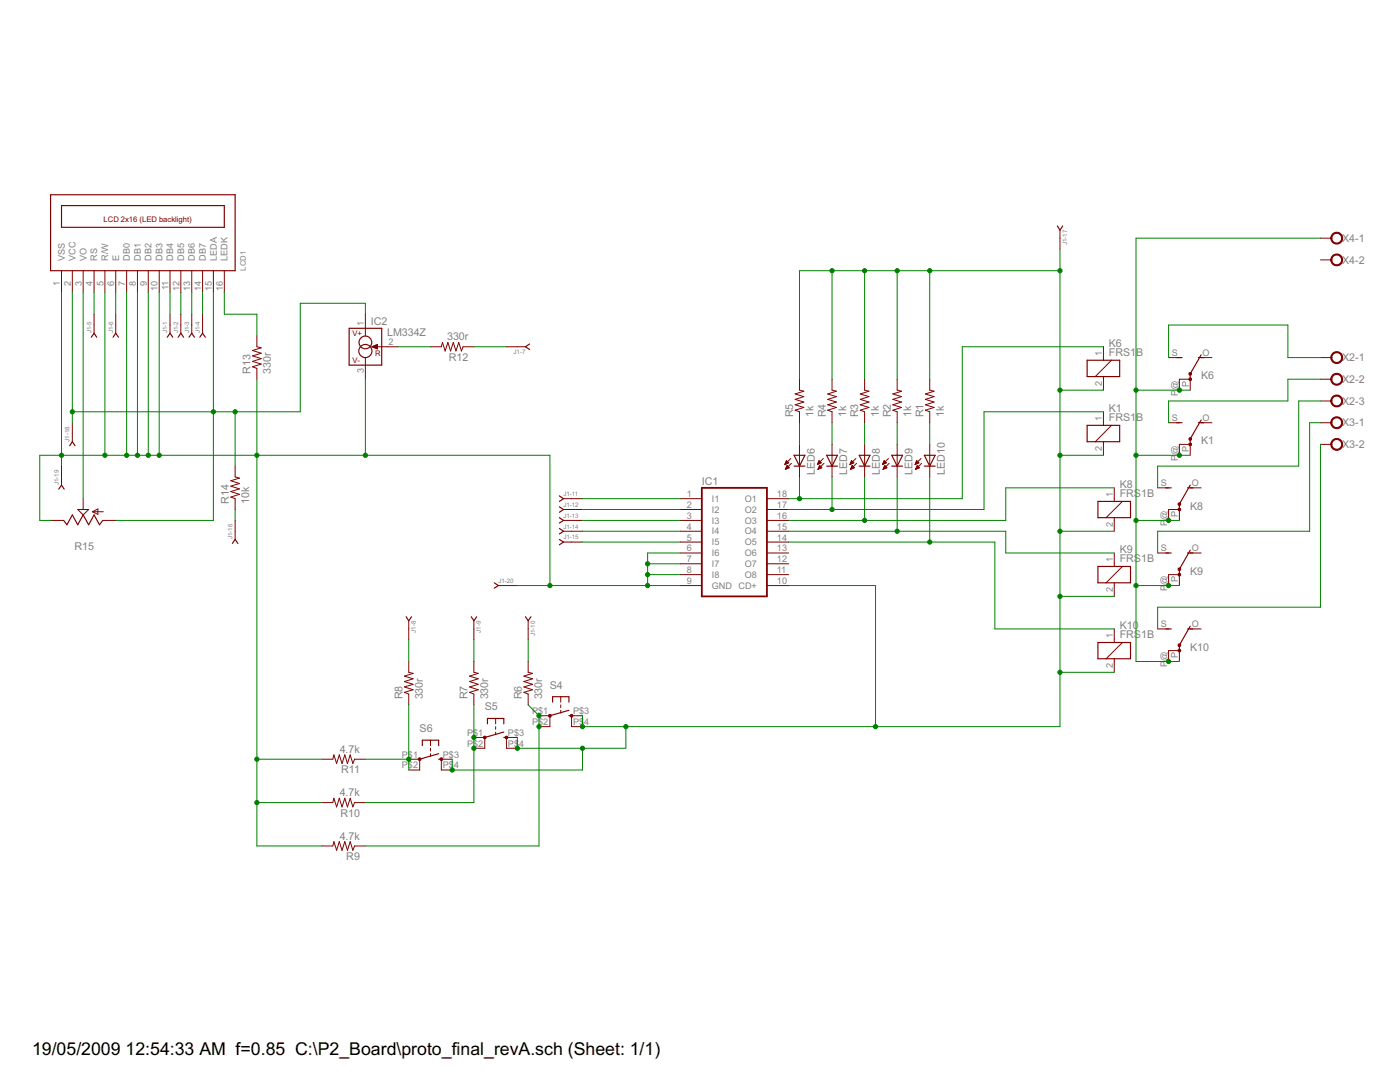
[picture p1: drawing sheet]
<svg xmlns="http://www.w3.org/2000/svg" width="279mm" height="216mm" viewBox="0 0 279 216" stroke-linecap="round" stroke-linejoin="round" font-family="sans-serif">
<g fill="#800000" stroke="#800000" stroke-width=".2">
<path d="M72.9 62.7v4.3z"/>
<path d="M72.9 71.4v4.3z"/>
<path d="M77.3 69.2h2.1z"/>
<path d="M74.4 69.2h2.9z"/>
<path d="M74.2 69.2l1.1-.5z"/>
<path d="M75.3 68.7v.9z"/>
<path d="M74.2 69.2l1.1 .4z"/>
<path d="M75.1 69.6h.2z"/>
<path d="M74.9 69.4h.4z"/>
<path d="M74.7 69.4h.6z"/>
<path d="M74.4 69.3h.9z"/>
<path d="M74.3 69.2h1z"/>
<path d="M74.5 69.1h.8z"/>
<path d="M74.8 69h.5z"/>
<path d="M75 68.9h.3z"/>
<path d="M107.6 142.8h2.1z"/>
<path d="M114.1 142.8h2.1z"/>
<path d="M114.1 145h2.1z"/>
<path d="M107.6 145h2.1z"/>
<path d="M111.9 140.7v.5z"/>
<path d="M111.9 141.7v.6z"/>
<path d="M111.9 139v1.1z"/>
<path d="M114.1 142.8v2.2z"/>
<path d="M109.7 142.8v2.2z"/>
<path d="M94.6 147.2h2.2z"/>
<path d="M101.1 147.2h2.2z"/>
<path d="M101.1 149.3h2.2z"/>
<path d="M94.6 149.3h2.2z"/>
<path d="M98.9 145v.5z"/>
<path d="M98.9 146.1v.5z"/>
<path d="M98.9 143.4v1z"/>
<path d="M101.1 147.2v2.1z"/>
<path d="M96.8 147.2v2.1z"/>
<path d="M81.6 151.5h2.2z"/>
<path d="M88.1 151.5h2.2z"/>
<path d="M88.1 153.6h2.2z"/>
<path d="M81.6 153.6h2.2z"/>
<path d="M85.9 149.3v.6z"/>
<path d="M85.9 150.4v.5z"/>
<path d="M85.9 147.7v1.1z"/>
<path d="M88.1 151.5v2.1z"/>
<path d="M83.8 151.5v2.1z"/>
<path d="M64.3 168.8h2.1z"/>
<path d="M70.8 168.8h2.1z"/>
<path d="M70.8 168.8l-.4 .9z"/>
<path d="M69.9 167.9l.5 1.8z"/>
<path d="M69.9 167.9l-.6 1.8z"/>
<path d="M68.8 167.9l.5 1.8z"/>
<path d="M68.8 167.9l-.5 1.8z"/>
<path d="M67.7 167.9l.6 1.8z"/>
<path d="M67.7 167.9l-.5 1.8z"/>
<path d="M66.6 167.9l.6 1.8z"/>
<path d="M66.6 167.9l-.2 .9z"/>
<path d="M64.3 160.1h2.1z"/>
<path d="M70.8 160.1h2.1z"/>
<path d="M70.8 160.1l-.4 .9z"/>
<path d="M69.9 159.3l.5 1.7z"/>
<path d="M69.9 159.3l-.6 1.7z"/>
<path d="M68.8 159.3l.5 1.7z"/>
<path d="M68.8 159.3l-.5 1.7z"/>
<path d="M67.7 159.3l.6 1.7z"/>
<path d="M67.7 159.3l-.5 1.7z"/>
<path d="M66.6 159.3l.6 1.7z"/>
<path d="M66.6 159.3l-.2 .8z"/>
<path d="M64.3 151.5h2.1z"/>
<path d="M70.8 151.5h2.1z"/>
<path d="M70.8 151.5l-.4 .9z"/>
<path d="M69.9 150.6l.5 1.8z"/>
<path d="M69.9 150.6l-.6 1.8z"/>
<path d="M68.8 150.6l.5 1.8z"/>
<path d="M68.8 150.6l-.5 1.8z"/>
<path d="M67.7 150.6l.6 1.8z"/>
<path d="M67.7 150.6l-.5 1.8z"/>
<path d="M66.6 150.6l.6 1.8z"/>
<path d="M66.6 150.6l-.2 .9z"/>
<path d="M220.2 75.7v2.2z"/>
<path d="M220.2 69.2v2.2z"/>
<path d="M220.2 75.1v.6z"/>
<path d="M220.2 71.4v.5z"/>
<path d="M221.8 71.9l-3.2 3.2z"/>
<path d="M239.7 71.4h2.2z"/>
<path d="M233.2 71.4h2.2z"/>
<path d="M237.5 75.7v2.2z"/>
<path d="M235.4 75.7v2.2z"/>
<path d="M235.4 75.7h2.1z"/>
<path d="M222.4 103.8v2.2z"/>
<path d="M222.4 97.3v2.2z"/>
<path d="M222.4 103.3v.5z"/>
<path d="M222.4 99.5v.6z"/>
<path d="M220.7 103.3l3.3-3.2z"/>
<path d="M237.5 97.3h2.2z"/>
<path d="M231 97.3h2.2z"/>
<path d="M235.4 101.7v2.1z"/>
<path d="M233.2 101.7v2.1z"/>
<path d="M233.2 101.7h2.2z"/>
<path d="M222.4 116.8v2.2z"/>
<path d="M222.4 110.3v2.2z"/>
<path d="M222.4 116.3v.5z"/>
<path d="M222.4 112.5v.5z"/>
<path d="M220.7 116.3l3.3-3.3z"/>
<path d="M237.5 110.3h2.2z"/>
<path d="M231 110.3h2.2z"/>
<path d="M235.4 114.7v2.1z"/>
<path d="M233.2 114.7v2.1z"/>
<path d="M233.2 114.7h2.2z"/>
<path d="M222.4 132v2.2z"/>
<path d="M222.4 125.5v2.2z"/>
<path d="M222.4 131.4v.6z"/>
<path d="M222.4 127.7v.5z"/>
<path d="M220.7 131.4l3.3-3.2z"/>
<path d="M237.5 125.5h2.2z"/>
<path d="M231 125.5h2.2z"/>
<path d="M235.4 129.8v2.2z"/>
<path d="M233.2 129.8v2.2z"/>
<path d="M233.2 129.8h2.2z"/>
<path d="M105.4 132v2.2z"/>
<path d="M105.4 138.5v2.2z"/>
<path d="M104.5 138.2l.9 .3z"/>
<path d="M104.5 138.2l1.8-.6z"/>
<path d="M104.5 137.1l1.8 .5z"/>
<path d="M104.5 137.1l1.8-.6z"/>
<path d="M104.5 136l1.8 .5z"/>
<path d="M104.5 136l1.8-.6z"/>
<path d="M104.5 134.9l1.8 .5z"/>
<path d="M104.5 134.9l1.8-.5z"/>
<path d="M105.4 134.2l.9 .2z"/>
<path d="M94.6 132v2.2z"/>
<path d="M94.6 138.5v2.2z"/>
<path d="M93.7 138.2l.9 .3z"/>
<path d="M93.7 138.2l1.7-.6z"/>
<path d="M93.7 137.1l1.7 .5z"/>
<path d="M93.7 137.1l1.7-.6z"/>
<path d="M93.7 136l1.7 .5z"/>
<path d="M93.7 136l1.7-.6z"/>
<path d="M93.7 134.9l1.7 .5z"/>
<path d="M93.7 134.9l1.7-.5z"/>
<path d="M94.6 134.2l.8 .2z"/>
<path d="M81.6 132v2.2z"/>
<path d="M81.6 138.5v2.2z"/>
<path d="M80.7 138.2l.9 .3z"/>
<path d="M80.7 138.2l1.7-.6z"/>
<path d="M80.7 137.1l1.7 .5z"/>
<path d="M80.7 137.1l1.7-.6z"/>
<path d="M80.7 136l1.7 .5z"/>
<path d="M80.7 136l1.7-.6z"/>
<path d="M80.7 134.9l1.7 .5z"/>
<path d="M80.7 134.9l1.7-.5z"/>
<path d="M81.6 134.2l.8 .2z"/>
<path d="M85.9 69.2h2.2z"/>
<path d="M92.4 69.2h2.2z"/>
<path d="M92.4 69.2l-.3 .8z"/>
<path d="M91.5 68.3l.6 1.7z"/>
<path d="M91.5 68.3l-.5 1.7z"/>
<path d="M90.5 68.3l.5 1.7z"/>
<path d="M90.5 68.3l-.6 1.7z"/>
<path d="M89.4 68.3l.5 1.7z"/>
<path d="M89.4 68.3l-.6 1.7z"/>
<path d="M88.3 68.3l.5 1.7z"/>
<path d="M88.3 68.3l-.2 .9z"/>
<path d="M135.7 99.5h4.4z"/>
<path d="M135.7 101.7h4.4z"/>
<path d="M135.7 103.8h4.4z"/>
<path d="M135.7 106h4.4z"/>
<path d="M135.7 108.2h4.4z"/>
<path d="M135.7 110.3h4.4z"/>
<path d="M135.7 112.5h4.4z"/>
<path d="M135.7 114.7h4.4z"/>
<path d="M153.1 114.7h4.3z"/>
<path d="M153.1 99.5h4.3z"/>
<path d="M153.1 101.7h4.3z"/>
<path d="M153.1 103.8h4.3z"/>
<path d="M153.1 106h4.3z"/>
<path d="M153.1 108.2h4.3z"/>
<path d="M153.1 110.3h4.3z"/>
<path d="M153.1 112.5h4.3z"/>
<path d="M153.1 116.8h4.3z"/>
<path d="M135.7 116.8h4.4z"/>
<path d="M159.6 93v2.2z"/>
<path d="M159.6 88.7v2.1z"/>
<path d="M159.6 90.8v2.2z"/>
<path d="M157.8 91.5l-1.2 1.2z"/>
<path d="M156.7 93.7l1.2-1.2z"/>
<path d="M157 91.9l-.4 .8z"/>
<path d="M157 91.9l.4 .5z"/>
<path d="M156.6 92.7l.8-.3z"/>
<path d="M156.7 92.5h.3z"/>
<path d="M156.7 92.4h.5z"/>
<path d="M156.8 92.4h.6z"/>
<path d="M156.8 92.2h.5z"/>
<path d="M156.9 92.1h.3z"/>
<path d="M156.9 92.1h.2z"/>
<path d="M157.1 92.9l-.4 .8z"/>
<path d="M157.1 92.9l.4 .4z"/>
<path d="M156.7 93.7l.8-.4z"/>
<path d="M156.8 93.5h.3z"/>
<path d="M156.8 93.4h.5z"/>
<path d="M156.9 93.3h.6z"/>
<path d="M156.9 93.2h.5z"/>
<path d="M157 93.1h.3z"/>
<path d="M157 93h.2z"/>
<path d="M166.1 93v2.2z"/>
<path d="M166.1 88.7v2.1z"/>
<path d="M166.1 90.8v2.2z"/>
<path d="M164.3 91.5l-1.2 1.2z"/>
<path d="M164.4 92.5l-1.2 1.2z"/>
<path d="M163.4 91.9l-.3 .8z"/>
<path d="M163.4 91.9l.5 .5z"/>
<path d="M163.1 92.7l.8-.3z"/>
<path d="M163.2 92.5h.3z"/>
<path d="M163.2 92.4h.5z"/>
<path d="M163.3 92.4h.6z"/>
<path d="M163.3 92.2h.5z"/>
<path d="M163.4 92.1h.3z"/>
<path d="M163.4 92.1h.2z"/>
<path d="M163.6 92.9l-.4 .8z"/>
<path d="M163.6 92.9l.4 .4z"/>
<path d="M163.2 93.7l.8-.4z"/>
<path d="M163.3 93.5h.3z"/>
<path d="M163.3 93.4h.5z"/>
<path d="M163.4 93.3h.6z"/>
<path d="M163.4 93.2h.5z"/>
<path d="M163.5 93.1h.3z"/>
<path d="M163.5 93h.2z"/>
<path d="M172.6 93v2.2z"/>
<path d="M172.6 88.7v2.1z"/>
<path d="M172.6 90.8v2.2z"/>
<path d="M170.8 91.5l-1.2 1.2z"/>
<path d="M170.9 92.5l-1.2 1.2z"/>
<path d="M169.9 91.9l-.3 .8z"/>
<path d="M169.9 91.9l.5 .5z"/>
<path d="M169.6 92.7l.8-.3z"/>
<path d="M169.7 92.5h.3z"/>
<path d="M169.7 92.4h.5z"/>
<path d="M169.8 92.4h.6z"/>
<path d="M169.8 92.2h.5z"/>
<path d="M169.9 92.1h.3z"/>
<path d="M169.9 92.1h.2z"/>
<path d="M170.1 92.9l-.4 .8z"/>
<path d="M170.1 92.9l.4 .4z"/>
<path d="M169.7 93.7l.8-.4z"/>
<path d="M169.8 93.5h.3z"/>
<path d="M169.8 93.4h.5z"/>
<path d="M169.9 93.3h.6z"/>
<path d="M169.9 93.2h.5z"/>
<path d="M170 93.1h.3z"/>
<path d="M170 93h.2z"/>
<path d="M179 93v2.2z"/>
<path d="M179 88.7v2.1z"/>
<path d="M179 90.8v2.2z"/>
<path d="M177.3 91.5l-1.2 1.2z"/>
<path d="M177.4 92.5l-1.2 1.2z"/>
<path d="M176.4 91.9l-.3 .8z"/>
<path d="M176.4 91.9l.5 .5z"/>
<path d="M176.1 92.7l.8-.3z"/>
<path d="M176.2 92.5h.3z"/>
<path d="M176.2 92.4h.5z"/>
<path d="M176.3 92.4h.6z"/>
<path d="M176.3 92.2h.5z"/>
<path d="M176.4 92.1h.3z"/>
<path d="M176.4 92.1h.2z"/>
<path d="M176.6 92.9l-.4 .8z"/>
<path d="M176.6 92.9l.4 .4z"/>
<path d="M176.2 93.7l.8-.4z"/>
<path d="M176.3 93.5h.3z"/>
<path d="M176.3 93.4h.5z"/>
<path d="M176.4 93.3h.6z"/>
<path d="M176.4 93.2h.5z"/>
<path d="M176.5 93.1h.3z"/>
<path d="M176.5 93h.2z"/>
<path d="M185.5 93v2.2z"/>
<path d="M185.5 88.7v2.1z"/>
<path d="M185.5 90.8v2.2z"/>
<path d="M183.8 91.5l-1.2 1.2z"/>
<path d="M183.9 92.5l-1.2 1.2z"/>
<path d="M182.9 91.9l-.3 .8z"/>
<path d="M182.9 91.9l.5 .5z"/>
<path d="M182.6 92.7l.8-.3z"/>
<path d="M182.7 92.5h.3z"/>
<path d="M182.7 92.4h.5z"/>
<path d="M182.8 92.4h.6z"/>
<path d="M182.8 92.2h.5z"/>
<path d="M182.9 92.1h.3z"/>
<path d="M182.9 92.1h.2z"/>
<path d="M183.1 92.9l-.4 .8z"/>
<path d="M183.1 92.9l.4 .4z"/>
<path d="M182.7 93.7l.8-.4z"/>
<path d="M182.8 93.5h.2z"/>
<path d="M182.8 93.4h.5z"/>
<path d="M182.9 93.3h.6z"/>
<path d="M182.9 93.2h.5z"/>
<path d="M183 93.1h.3z"/>
<path d="M183 93h.2z"/>
<path d="M185.5 75.7v2.2z"/>
<path d="M185.5 82.2v2.1z"/>
<path d="M184.7 81.9l.8 .3z"/>
<path d="M184.7 81.9l1.7-.6z"/>
<path d="M184.7 80.8l1.7 .5z"/>
<path d="M184.7 80.8l1.7-.6z"/>
<path d="M184.7 79.7l1.7 .5z"/>
<path d="M184.7 79.7l1.7-.6z"/>
<path d="M184.7 78.6l1.7 .5z"/>
<path d="M184.7 78.6l1.7-.5z"/>
<path d="M185.5 77.9l.9 .2z"/>
<path d="M179 75.7v2.2z"/>
<path d="M179 82.2v2.1z"/>
<path d="M178.2 81.9l.8 .3z"/>
<path d="M178.2 81.9l1.7-.6z"/>
<path d="M178.2 80.8l1.7 .5z"/>
<path d="M178.2 80.8l1.7-.6z"/>
<path d="M178.2 79.7l1.7 .5z"/>
<path d="M178.2 79.7l1.7-.6z"/>
<path d="M178.2 78.6l1.7 .5z"/>
<path d="M178.2 78.6l1.7-.5z"/>
<path d="M179 77.9l.9 .2z"/>
<path d="M172.6 75.7v2.2z"/>
<path d="M172.6 82.2v2.1z"/>
<path d="M171.7 81.9l.9 .3z"/>
<path d="M171.7 81.9l1.7-.6z"/>
<path d="M171.7 80.8l1.7 .5z"/>
<path d="M171.7 80.8l1.7-.6z"/>
<path d="M171.7 79.7l1.7 .5z"/>
<path d="M171.7 79.7l1.7-.6z"/>
<path d="M171.7 78.6l1.7 .5z"/>
<path d="M171.7 78.6l1.7-.5z"/>
<path d="M172.6 77.9l.8 .2z"/>
<path d="M166.1 75.7v2.2z"/>
<path d="M166.1 82.2v2.1z"/>
<path d="M165.2 81.9l.9 .3z"/>
<path d="M165.2 81.9l1.7-.6z"/>
<path d="M165.2 80.8l1.7 .5z"/>
<path d="M165.2 80.8l1.7-.6z"/>
<path d="M165.2 79.7l1.7 .5z"/>
<path d="M165.2 79.7l1.7-.6z"/>
<path d="M165.2 78.6l1.7 .5z"/>
<path d="M165.2 78.6l1.7-.5z"/>
<path d="M166.1 77.9l.8 .2z"/>
<path d="M159.6 75.7v2.2z"/>
<path d="M159.6 82.2v2.1z"/>
<path d="M158.7 81.9l.9 .3z"/>
<path d="M158.7 81.9l1.7-.6z"/>
<path d="M158.7 80.8l1.7 .5z"/>
<path d="M158.7 80.8l1.7-.6z"/>
<path d="M158.7 79.7l1.7 .5z"/>
<path d="M158.7 79.7l1.7-.6z"/>
<path d="M158.7 78.6l1.7 .5z"/>
<path d="M158.7 78.6l1.7-.5z"/>
<path d="M159.6 77.9l.8 .2z"/>
<path d="M263.5 71.4h2.2z"/>
<path d="M263.5 75.7h2.2z"/>
<path d="M263.5 80h2.2z"/>
<path d="M263.5 84.3h2.2z"/>
<path d="M263.5 88.7h2.2z"/>
<path d="M263.5 47.5h2.2z"/>
<path d="M263.5 51.9h2.2z"/>
<path d="M51.3 67v2.2z"/>
<path d="M51.3 73.5v2.2z"/>
<path d="M50.4 73.2l.9 .3z"/>
<path d="M50.4 73.2l1.7-.6z"/>
<path d="M50.4 72.1l1.7 .5z"/>
<path d="M50.4 72.1l1.7-.5z"/>
<path d="M50.4 71l1.7 .6z"/>
<path d="M50.4 71l1.7-.5z"/>
<path d="M50.4 69.9l1.7 .6z"/>
<path d="M50.4 69.9l1.7-.5z"/>
<path d="M51.3 69.2l.8 .2z"/>
<path d="M220.2 88.7v2.1z"/>
<path d="M220.2 82.2v2.1z"/>
<path d="M220.2 88.1v.6z"/>
<path d="M220.2 84.3v.6z"/>
<path d="M221.8 84.9l-3.2 3.2z"/>
<path d="M239.7 84.3h2.2z"/>
<path d="M233.2 84.3h2.2z"/>
<path d="M237.5 88.7v2.1z"/>
<path d="M235.4 88.7v2.1z"/>
<path d="M235.4 88.7h2.1z"/>
<path d="M12.3 54v4.4z"/>
<path d="M14.4 54v4.4z"/>
<path d="M16.6 54v4.4z"/>
<path d="M18.8 54v4.4z"/>
<path d="M20.9 54v4.4z"/>
<path d="M23.1 54v4.4z"/>
<path d="M25.3 54v4.4z"/>
<path d="M27.4 54v4.4z"/>
<path d="M29.6 54v4.4z"/>
<path d="M31.8 54v4.4z"/>
<path d="M33.9 54v4.4z"/>
<path d="M36.1 54v4.4z"/>
<path d="M38.3 54v4.4z"/>
<path d="M40.4 54v4.4z"/>
<path d="M42.6 54v4.4z"/>
<path d="M44.8 54v4.4z"/>
<path d="M33.9 64.9v1.6z"/>
<path d="M33.9 62.7v2.2z"/>
<path d="M36.1 64.9v1.6z"/>
<path d="M36.1 62.7v2.2z"/>
<path d="M38.3 64.9v1.6z"/>
<path d="M38.3 62.7v2.2z"/>
<path d="M40.4 64.9v1.6z"/>
<path d="M40.4 62.7v2.2z"/>
<path d="M18.8 64.9v1.6z"/>
<path d="M18.8 62.7v2.2z"/>
<path d="M23.1 64.9v1.6z"/>
<path d="M23.1 62.7v2.2z"/>
<path d="M103.3 69.2h1.6z"/>
<path d="M101.1 69.2h2.2z"/>
<path d="M81.6 123.9v1.6z"/>
<path d="M81.6 125.5v2.2z"/>
<path d="M94.6 123.9v1.6z"/>
<path d="M94.6 125.5v2.2z"/>
<path d="M105.4 123.9v1.6z"/>
<path d="M105.4 125.5v2.2z"/>
<path d="M112.5 99.5h1.6z"/>
<path d="M114.1 99.5h2.1z"/>
<path d="M112.5 101.7h1.6z"/>
<path d="M114.1 101.7h2.1z"/>
<path d="M112.5 103.8h1.6z"/>
<path d="M114.1 103.8h2.1z"/>
<path d="M112.5 106h1.6z"/>
<path d="M114.1 106h2.1z"/>
<path d="M112.5 108.2h1.6z"/>
<path d="M114.1 108.2h2.1z"/>
<path d="M46.9 106v1.6z"/>
<path d="M46.9 103.8v2.2z"/>
<path d="M211.5 45.9v1.6z"/>
<path d="M211.5 47.5v2.2z"/>
<path d="M14.4 86.5v1.6z"/>
<path d="M14.4 84.3v2.2z"/>
<path d="M12.3 95.2v1.6z"/>
<path d="M12.3 93v2.2z"/>
<path d="M99.5 116.8h1.6z"/>
<path d="M101.1 116.8h2.2z"/>
<path d="M20.9 103.8h2.2z"/>
<path d="M10.1 103.8h2.2z"/>
<path d="M16.6 99.5v2.2z"/>
<path d="M20.5 103.8h.4z"/>
<path d="M12.3 103.8h.4z"/>
<path d="M15.5 101.7l1.1 1z"/>
<path d="M16.6 102.7l1.1-1z"/>
<path d="M15.5 101.7h2.2z"/>
<path d="M18.4 102.1h2.2z"/>
<path d="M18.4 102.1l1.1-.5z"/>
<path d="M19.5 101.6v1z"/>
<path d="M18.4 102.1l1.1 .5z"/>
<path d="M46.9 93v2.2z"/>
<path d="M46.9 99.5v2.2z"/>
<path d="M46.1 99.2l.8 .3z"/>
<path d="M46.1 99.2l1.7-.6z"/>
<path d="M46.1 98.1l1.7 .5z"/>
<path d="M46.1 98.1l1.7-.5z"/>
<path d="M46.1 97l1.7 .6z"/>
<path d="M46.1 97l1.7-.5z"/>
<path d="M46.1 95.9l1.7 .6z"/>
<path d="M46.1 95.9l1.7-.5z"/>
<path d="M46.9 95.2l.9 .2z"/>
<path d="M96.5 147h.4v.3h-.4z" fill-rule="evenodd"/>
<path d="M100.9 147h.4v.3h-.4z" fill-rule="evenodd"/>
<path d="M235.2 101.5h.4v.4h-.4z" fill-rule="evenodd"/>
<path d="M235.2 100.4h.4v.4h-.4z" fill-rule="evenodd"/>
<path d="M235.2 114.5h.4v.4h-.4z" fill-rule="evenodd"/>
<path d="M235.2 113.4h.4v.4h-.4z" fill-rule="evenodd"/>
<path d="M235.2 129.6h.4v.4h-.4z" fill-rule="evenodd"/>
<path d="M235.2 128.5h.4v.4h-.4z" fill-rule="evenodd"/>
<path d="M266 70.5a1.19 1.19 0 0 1 1.8 .3 1.19 1.19 0 0 1-.7 1.7 1.19 1.19 0 0 1-1.5-1.1h.2a.97 .97 0 0 1 1.4-.9 .97 .97 0 0 1 .2 1.7 .97 .97 0 0 1-1.6-.6v-.2h-.2z" fill-rule="evenodd"/>
<path d="M266 74.8a1.19 1.19 0 0 1 1.8 .3 1.19 1.19 0 0 1-.7 1.7 1.19 1.19 0 0 1-1.5-1.1h.2a.97 .97 0 0 1 1.4-.8 .97 .97 0 0 1 .2 1.6 .97 .97 0 0 1-1.6-.6v-.2h-.2z" fill-rule="evenodd"/>
<path d="M266 79.1a1.19 1.19 0 0 1 1.8 .3 1.19 1.19 0 0 1-.7 1.8 1.19 1.19 0 0 1-1.5-1.2h.2a.97 .97 0 0 1 1.4-.8 .97 .97 0 0 1 .2 1.7 .97 .97 0 0 1-1.6-.6v-.3h-.2z" fill-rule="evenodd"/>
<path d="M266 83.5a1.19 1.19 0 0 1 1.8 .3 1.19 1.19 0 0 1-.7 1.7 1.19 1.19 0 0 1-1.5-1.2h.2a.97 .97 0 0 1 1.4-.8 .97 .97 0 0 1 .2 1.7 .97 .97 0 0 1-1.6-.6v-.3h-.2z" fill-rule="evenodd"/>
<path d="M266 87.8a1.19 1.19 0 0 1 1.8 .3 1.19 1.19 0 0 1-.7 1.7 1.19 1.19 0 0 1-1.5-1.1h.2a.97 .97 0 0 1 1.4-.8 .97 .97 0 0 1 .2 1.6 .97 .97 0 0 1-1.6-.6v-.2h-.2z" fill-rule="evenodd"/>
<path d="M266 46.7a1.19 1.19 0 0 1 1.8 .3 1.19 1.19 0 0 1-.7 1.7 1.19 1.19 0 0 1-1.5-1.2h.2a.97 .97 0 0 1 1.4-.8 .97 .97 0 0 1 .2 1.7 .97 .97 0 0 1-1.6-.6v-.3h-.2z" fill-rule="evenodd"/>
<path d="M266 51a1.19 1.19 0 0 1 1.8 .3 1.19 1.19 0 0 1-.7 1.7 1.19 1.19 0 0 1-1.5-1.1h.2a.97 .97 0 0 1 1.4-.9 .97 .97 0 0 1 .2 1.7 .97 .97 0 0 1-1.6-.6v-.2h-.2z" fill-rule="evenodd"/>
<circle cx="109.7" cy="142.8" r=".29"/>
<circle cx="114.1" cy="142.8" r=".29"/>
<circle cx="83.7" cy="151.5" r=".29"/>
<circle cx="88.1" cy="151.5" r=".29"/>
<circle cx="237.5" cy="75.7" r=".29"/>
<circle cx="237.5" cy="74.6" r=".29"/>
<circle cx="237.5" cy="88.7" r=".29"/>
<circle cx="237.5" cy="87.6" r=".29"/>
</g>
<g fill="none" stroke="#800000" stroke-width=".23">
<circle cx="72.9" cy="70" r="1.31"/>
<circle cx="72.9" cy="68.3" r="1.27"/>
</g>
<g fill="#800000" stroke="#800000" stroke-width=".23">
<path d="M69.7 65.5h6.5z"/>
<path d="M76.2 65.5v7.4z"/>
<path d="M69.7 72.9h6.5z"/>
<path d="M69.7 65.5v7.4z"/>
<path d="M113.5 142.8h.6z"/>
<path d="M113.5 139v1.1z"/>
<path d="M110.3 139v1.1z"/>
<path d="M111.9 139h1.6z"/>
<path d="M110.3 139h1.6z"/>
<path d="M109.7 142.8l3.8-1.1z"/>
<path d="M100.5 147.2h.6z"/>
<path d="M100.5 143.4v1z"/>
<path d="M97.3 143.4v1z"/>
<path d="M98.9 143.4h1.6z"/>
<path d="M97.3 143.4h1.6z"/>
<path d="M96.8 147.2l3.7-1.1z"/>
<path d="M87.5 151.5h.6z"/>
<path d="M87.5 147.7v1.1z"/>
<path d="M84.3 147.7v1.1z"/>
<path d="M85.9 147.7h1.6z"/>
<path d="M84.3 147.7h1.6z"/>
<path d="M83.8 151.5l3.7-1.1z"/>
<path d="M217 75.1h1.6z"/>
<path d="M223.5 71.9v3.2z"/>
<path d="M221.8 71.9h1.7z"/>
<path d="M217 71.9v3.2z"/>
<path d="M220.2 75.1h3.3z"/>
<path d="M217 71.9h3.2z"/>
<path d="M218.6 75.1h1.6z"/>
<path d="M220.2 71.9h1.6z"/>
<path d="M239.2 71.4h1z"/>
<path d="M234.8 71.4h1.1z"/>
<path d="M239.7 70.8l-2.2 3.8z"/>
<path d="M237.5 74.6v1.1z"/>
<path d="M219.1 103.3h1.6z"/>
<path d="M225.6 100.1v3.2z"/>
<path d="M224 100.1h1.6z"/>
<path d="M219.1 100.1v3.2z"/>
<path d="M222.4 103.3h3.2z"/>
<path d="M219.1 100.1h3.3z"/>
<path d="M220.7 103.3h1.7z"/>
<path d="M222.4 100.1h1.6z"/>
<path d="M237 97.3h1.1z"/>
<path d="M232.7 97.3h1z"/>
<path d="M237.5 96.8l-2.1 3.8z"/>
<path d="M235.4 100.6v1.1z"/>
<path d="M219.1 116.3h1.6z"/>
<path d="M225.6 113v3.3z"/>
<path d="M224 113h1.6z"/>
<path d="M219.1 113v3.3z"/>
<path d="M222.4 116.3h3.2z"/>
<path d="M219.1 113h3.3z"/>
<path d="M220.7 116.3h1.7z"/>
<path d="M222.4 113h1.6z"/>
<path d="M237 110.3h1.1z"/>
<path d="M232.7 110.3h1z"/>
<path d="M237.5 109.8l-2.1 3.8z"/>
<path d="M235.4 113.6v1.1z"/>
<path d="M219.1 131.4h1.6z"/>
<path d="M225.6 128.2v3.2z"/>
<path d="M224 128.2h1.6z"/>
<path d="M219.1 128.2v3.2z"/>
<path d="M222.4 131.4h3.2z"/>
<path d="M219.1 128.2h3.3z"/>
<path d="M220.7 131.4h1.7z"/>
<path d="M222.4 128.2h1.6z"/>
<path d="M237 125.5h1.1z"/>
<path d="M232.7 125.5h1z"/>
<path d="M237.5 124.9l-2.1 3.8z"/>
<path d="M235.4 128.7v1.1z"/>
<path d="M160.6 90.8l-1 2.2z"/>
<path d="M158.5 90.8l1.1 2.2z"/>
<path d="M159.6 93h1z"/>
<path d="M158.5 93h1.1z"/>
<path d="M159.6 90.8h1z"/>
<path d="M158.5 90.8h1.1z"/>
<path d="M167.1 90.8l-1 2.2z"/>
<path d="M165 90.8l1.1 2.2z"/>
<path d="M166.1 93h1z"/>
<path d="M165 93h1.1z"/>
<path d="M166.1 90.8h1z"/>
<path d="M165 90.8h1.1z"/>
<path d="M173.6 90.8l-1 2.2z"/>
<path d="M171.5 90.8l1.1 2.2z"/>
<path d="M172.6 93h1z"/>
<path d="M171.5 93h1.1z"/>
<path d="M172.6 90.8h1z"/>
<path d="M171.5 90.8h1.1z"/>
<path d="M180.1 90.8l-1.1 2.2z"/>
<path d="M178 90.8l1 2.2z"/>
<path d="M179 93h1.1z"/>
<path d="M178 93h1z"/>
<path d="M179 90.8h1.1z"/>
<path d="M178 90.8h1z"/>
<path d="M186.6 90.8l-1.1 2.2z"/>
<path d="M184.5 90.8l1 2.2z"/>
<path d="M185.5 93h1.1z"/>
<path d="M184.5 93h1z"/>
<path d="M185.5 90.8h1.1z"/>
<path d="M184.5 90.8h1z"/>
<path d="M217 88.1h1.6z"/>
<path d="M223.5 84.9v3.2z"/>
<path d="M221.8 84.9h1.7z"/>
<path d="M217 84.9v3.2z"/>
<path d="M220.2 88.1h3.3z"/>
<path d="M217 84.9h3.2z"/>
<path d="M218.6 88.1h1.6z"/>
<path d="M220.2 84.9h1.6z"/>
<path d="M239.2 84.3h1z"/>
<path d="M234.8 84.3h1.1z"/>
<path d="M239.7 83.8l-2.2 3.8z"/>
<path d="M237.5 87.6v1.1z"/>
<path d="M10.1 54h36.8z"/>
<path d="M46.9 38.9v15.1z"/>
<path d="M10.1 38.9h36.8z"/>
<path d="M10.1 38.9v15.1z"/>
<path d="M12.3 41v4.4z"/>
<path d="M12.3 41h32.5z"/>
<path d="M44.8 41v4.4z"/>
<path d="M12.3 45.4h32.5z"/>
<path d="M33.9 66.5l-.5 .8z"/>
<path d="M33.9 66.5l.6 .8z"/>
<path d="M36.1 66.5l-.5 .8z"/>
<path d="M36.1 66.5l.5 .8z"/>
<path d="M38.3 66.5l-.6 .8z"/>
<path d="M38.3 66.5l.5 .8z"/>
<path d="M40.4 66.5l-.5 .8z"/>
<path d="M40.4 66.5l.6 .8z"/>
<path d="M18.8 66.5l-.6 .8z"/>
<path d="M18.8 66.5l.5 .8z"/>
<path d="M23.1 66.5l-.5 .8z"/>
<path d="M23.1 66.5l.5 .8z"/>
<path d="M104.9 69.2l.8 .5z"/>
<path d="M104.9 69.2l.8-.6z"/>
<path d="M82.1 123.1l-.5 .8z"/>
<path d="M81 123.1l.6 .8z"/>
<path d="M95.1 123.1l-.5 .8z"/>
<path d="M94 123.1l.6 .8z"/>
<path d="M106 123.1l-.6 .8z"/>
<path d="M104.9 123.1l.5 .8z"/>
<path d="M111.6 99l.9 .5z"/>
<path d="M111.6 100.1l.9-.6z"/>
<path d="M111.6 101.1l.9 .6z"/>
<path d="M111.6 102.2l.9-.5z"/>
<path d="M111.6 103.3l.9 .5z"/>
<path d="M111.6 104.4l.9-.6z"/>
<path d="M111.6 105.5l.9 .5z"/>
<path d="M111.6 106.6l.9-.6z"/>
<path d="M111.6 107.6l.9 .6z"/>
<path d="M111.6 108.7l.9-.5z"/>
<path d="M46.9 107.6l-.5 .8z"/>
<path d="M46.9 107.6l.6 .8z"/>
<path d="M212.1 45.1l-.6 .8z"/>
<path d="M211 45.1l.5 .8z"/>
<path d="M14.4 88.1l-.5 .8z"/>
<path d="M14.4 88.1l.6 .8z"/>
<path d="M12.3 96.8l-.6 .8z"/>
<path d="M12.3 96.8l.5 .8z"/>
<path d="M98.6 116.3l.9 .5z"/>
<path d="M98.6 117.4l.9-.6z"/>
<path d="M20.5 103.8l-.6 .9z"/>
<path d="M18.8 102.7l1.1 2z"/>
<path d="M18.8 102.7l-1.1 2z"/>
<path d="M16.6 102.7l1.1 2z"/>
<path d="M16.6 102.7l-1.1 2z"/>
<path d="M14.4 102.7l1.1 2z"/>
<path d="M14.4 102.7l-1 2z"/>
<path d="M12.7 103.8l.7 .9z"/>
</g>
<g fill="#800000" stroke="#800000" stroke-width=".36">
<path d="M140.1 97.3h13z"/>
<path d="M153.1 97.3v21.7z"/>
<path d="M140.1 119h13z"/>
<path d="M140.1 97.3v21.7z"/>
</g>
<g fill="#008000" stroke="#008000" stroke-width=".2">
<path d="M94.6 147.2v2.1z"/>
<path d="M94.6 140.7v6.5z"/>
<path d="M94.6 149.3v10.8z"/>
<path d="M72.9 160.1h21.7z"/>
<path d="M107.6 142.8v2.2z"/>
<path d="M72.9 168.8h34.7z"/>
<path d="M107.6 145v23.8z"/>
<path d="M105.4 140.7l2.2 2.1z"/>
<path d="M81.6 151.5v2.1z"/>
<path d="M81.6 140.7v10.8z"/>
<path d="M72.9 151.5h8.7z"/>
<path d="M79.4 69.2h6.5z"/>
<path d="M94.6 69.2h6.5z"/>
<path d="M116.2 99.5h19.5z"/>
<path d="M116.2 101.7h19.5z"/>
<path d="M116.2 103.8h19.5z"/>
<path d="M116.2 106h19.5z"/>
<path d="M116.2 108.2h19.5z"/>
<path d="M159.6 84.3v4.4z"/>
<path d="M166.1 84.3v4.4z"/>
<path d="M172.6 84.3v4.4z"/>
<path d="M185.5 84.3v4.4z"/>
<path d="M159.6 95.2v4.3z"/>
<path d="M157.4 99.5h2.2z"/>
<path d="M192 69.2h28.2z"/>
<path d="M192 69.2v30.3z"/>
<path d="M159.6 99.5h32.4z"/>
<path d="M166.1 95.2v6.5z"/>
<path d="M157.4 101.7h8.7z"/>
<path d="M196.4 82.2v19.5z"/>
<path d="M166.1 101.7h30.3z"/>
<path d="M196.4 82.2h23.8z"/>
<path d="M179 95.2v10.8z"/>
<path d="M157.4 106h21.6z"/>
<path d="M200.7 110.3h21.7z"/>
<path d="M200.7 106v4.3z"/>
<path d="M179 106h21.7z"/>
<path d="M185.5 95.2v13z"/>
<path d="M157.4 108.2h28.1z"/>
<path d="M198.5 125.5h23.9z"/>
<path d="M198.5 108.2v17.3z"/>
<path d="M185.5 108.2h13z"/>
<path d="M200.7 97.3h21.7z"/>
<path d="M200.7 97.3v6.5z"/>
<path d="M172.6 95.2v8.6z"/>
<path d="M157.4 103.8h15.2z"/>
<path d="M172.6 103.8h28.1z"/>
<path d="M72.9 60.5v2.2z"/>
<path d="M59.9 60.5h13z"/>
<path d="M59.9 60.5v21.7z"/>
<path d="M14.4 82.2h28.2z"/>
<path d="M42.6 82.2h4.3z"/>
<path d="M46.9 82.2h13z"/>
<path d="M14.4 58.4v23.8z"/>
<path d="M42.6 58.4v23.8z"/>
<path d="M14.4 82.2v2.1z"/>
<path d="M23.1 103.8h19.5z"/>
<path d="M42.6 82.2v21.6z"/>
<path d="M46.9 82.2v10.8z"/>
<path d="M129.2 116.8h6.5z"/>
<path d="M129.2 110.3h6.5z"/>
<path d="M129.2 110.3v2.2z"/>
<path d="M129.2 112.5h6.5z"/>
<path d="M129.2 112.5v2.2z"/>
<path d="M129.2 114.7h6.5z"/>
<path d="M129.2 114.7v2.1z"/>
<path d="M109.7 116.8h19.5z"/>
<path d="M109.7 90.8v26z"/>
<path d="M72.9 75.7v15.1z"/>
<path d="M72.9 90.8h36.8z"/>
<path d="M51.3 75.7v15.1z"/>
<path d="M51.3 90.8h21.6z"/>
<path d="M31.8 90.8h19.5z"/>
<path d="M29.6 90.8h2.2z"/>
<path d="M27.4 90.8h2.2z"/>
<path d="M25.3 90.8h2.1z"/>
<path d="M20.9 90.8h4.4z"/>
<path d="M12.3 90.8h8.6z"/>
<path d="M51.3 168.8h13z"/>
<path d="M51.3 160.1v8.7z"/>
<path d="M51.3 160.1h13z"/>
<path d="M51.3 151.5v8.6z"/>
<path d="M51.3 151.5h13z"/>
<path d="M51.3 90.8v60.7z"/>
<path d="M12.3 58.4v32.4z"/>
<path d="M25.3 58.4v32.4z"/>
<path d="M27.4 58.4v32.4z"/>
<path d="M29.6 58.4v32.4z"/>
<path d="M31.8 58.4v32.4z"/>
<path d="M20.9 58.4v32.4z"/>
<path d="M12.3 90.8v2.2z"/>
<path d="M103.3 116.8h6.4z"/>
<path d="M7.9 103.8h2.2z"/>
<path d="M7.9 90.8v13z"/>
<path d="M7.9 90.8h4.4z"/>
<path d="M90.3 151.5v2.1z"/>
<path d="M103.3 147.2v2.1z"/>
<path d="M116.2 142.8v2.2z"/>
<path d="M211.5 54v23.9z"/>
<path d="M211.5 77.9h8.7z"/>
<path d="M211.5 77.9v12.9z"/>
<path d="M211.5 90.8h8.7z"/>
<path d="M211.5 90.8v15.2z"/>
<path d="M211.5 106h10.9z"/>
<path d="M211.5 106v13z"/>
<path d="M211.5 119h10.9z"/>
<path d="M211.5 119v15.2z"/>
<path d="M211.5 134.2h10.9z"/>
<path d="M116.2 145h8.7z"/>
<path d="M124.9 145h49.8z"/>
<path d="M174.7 145h36.8z"/>
<path d="M211.5 134.2v10.8z"/>
<path d="M103.3 149.3h12.9z"/>
<path d="M116.2 149.3h8.7z"/>
<path d="M124.9 145v4.3z"/>
<path d="M90.3 153.6h25.9z"/>
<path d="M116.2 149.3v4.3z"/>
<path d="M159.6 54v21.7z"/>
<path d="M159.6 54h6.5z"/>
<path d="M166.1 54h6.5z"/>
<path d="M172.6 54h6.4z"/>
<path d="M179 54h6.5z"/>
<path d="M185.5 54h26z"/>
<path d="M166.1 54v21.7z"/>
<path d="M172.6 54v21.7z"/>
<path d="M179 54v21.7z"/>
<path d="M185.5 54v21.7z"/>
<path d="M157.4 116.8h17.3z"/>
<path d="M174.7 116.8v28.2z"/>
<path d="M211.5 49.7v4.3z"/>
<path d="M226.7 47.5h36.8z"/>
<path d="M226.7 47.5v30.4z"/>
<path d="M226.7 77.9v12.9z"/>
<path d="M226.7 90.8v13z"/>
<path d="M226.7 103.8v13z"/>
<path d="M226.7 116.8v15.2z"/>
<path d="M226.7 132h6.5z"/>
<path d="M233.2 132h2.2z"/>
<path d="M226.7 77.9h8.7z"/>
<path d="M235.4 77.9h2.1z"/>
<path d="M226.7 103.8h6.5z"/>
<path d="M233.2 103.8h2.2z"/>
<path d="M226.7 116.8h6.5z"/>
<path d="M233.2 116.8h2.2z"/>
<path d="M226.7 90.8h8.7z"/>
<path d="M235.4 90.8h2.1z"/>
<path d="M233.2 64.9v6.5z"/>
<path d="M233.2 64.9h23.8z"/>
<path d="M257 64.9v6.5z"/>
<path d="M257 71.4h6.5z"/>
<path d="M233.2 80v4.3z"/>
<path d="M233.2 80h23.8z"/>
<path d="M257 75.7v4.3z"/>
<path d="M257 75.7h6.5z"/>
<path d="M231 93v4.3z"/>
<path d="M231 93h28.2z"/>
<path d="M259.2 80v13z"/>
<path d="M259.2 80h4.3z"/>
<path d="M231 106v4.3z"/>
<path d="M231 106h30.4z"/>
<path d="M261.4 84.3v21.7z"/>
<path d="M261.4 84.3h2.1z"/>
<path d="M231 121.2v4.3z"/>
<path d="M231 121.2h32.5z"/>
<path d="M263.5 88.7v32.5z"/>
<path d="M179 84.3v4.4z"/>
<path d="M23.1 58.4v4.3z"/>
<path d="M18.8 58.4v4.3z"/>
<path d="M33.9 58.4v4.3z"/>
<path d="M36.1 58.4v4.3z"/>
<path d="M38.3 58.4v4.3z"/>
<path d="M40.4 58.4v4.3z"/>
<path d="M16.6 58.4v41.1z"/>
<path d="M44.8 58.4v4.3z"/>
<path d="M44.8 62.7h6.5z"/>
<path d="M51.3 62.7v4.3z"/>
<path d="M81.6 127.7v4.3z"/>
<path d="M94.6 127.7v4.3z"/>
<path d="M105.4 127.7v4.3z"/>
<path d="M46.9 101.7v2.1z"/>
<circle cx="94.6" cy="147.2" r=".42"/>
<circle cx="94.6" cy="149.3" r=".42"/>
<circle cx="107.6" cy="142.8" r=".42"/>
<circle cx="107.6" cy="145" r=".42"/>
<circle cx="81.6" cy="151.5" r=".42"/>
<circle cx="159.6" cy="99.5" r=".42"/>
<circle cx="166.1" cy="101.7" r=".42"/>
<circle cx="179" cy="106" r=".42"/>
<circle cx="185.5" cy="108.2" r=".42"/>
<circle cx="172.6" cy="103.8" r=".42"/>
<circle cx="42.6" cy="82.2" r=".42"/>
<circle cx="14.4" cy="82.2" r=".42"/>
<circle cx="46.9" cy="82.2" r=".42"/>
<circle cx="129.2" cy="112.5" r=".42"/>
<circle cx="129.2" cy="114.7" r=".42"/>
<circle cx="129.2" cy="116.8" r=".42"/>
<circle cx="72.9" cy="90.8" r=".42"/>
<circle cx="51.3" cy="160.1" r=".42"/>
<circle cx="51.3" cy="151.5" r=".42"/>
<circle cx="51.3" cy="90.8" r=".42"/>
<circle cx="31.8" cy="90.8" r=".42"/>
<circle cx="29.6" cy="90.8" r=".42"/>
<circle cx="27.4" cy="90.8" r=".42"/>
<circle cx="25.3" cy="90.8" r=".42"/>
<circle cx="20.9" cy="90.8" r=".42"/>
<circle cx="12.3" cy="90.8" r=".42"/>
<circle cx="109.7" cy="116.8" r=".42"/>
<circle cx="211.5" cy="77.9" r=".42"/>
<circle cx="211.5" cy="90.8" r=".42"/>
<circle cx="211.5" cy="106" r=".42"/>
<circle cx="211.5" cy="119" r=".42"/>
<circle cx="124.9" cy="145" r=".42"/>
<circle cx="116.2" cy="149.3" r=".42"/>
<circle cx="166.1" cy="54" r=".42"/>
<circle cx="172.6" cy="54" r=".42"/>
<circle cx="179" cy="54" r=".42"/>
<circle cx="185.5" cy="54" r=".42"/>
<circle cx="211.5" cy="134.2" r=".42"/>
<circle cx="90.3" cy="153.6" r=".42"/>
<circle cx="103.3" cy="149.3" r=".42"/>
<circle cx="116.2" cy="145" r=".42"/>
<circle cx="174.7" cy="145" r=".42"/>
<circle cx="211.5" cy="54" r=".42"/>
<circle cx="226.7" cy="116.8" r=".42"/>
<circle cx="226.7" cy="103.8" r=".42"/>
<circle cx="226.7" cy="77.9" r=".42"/>
<circle cx="226.7" cy="90.8" r=".42"/>
<circle cx="233.2" cy="116.8" r=".42"/>
<circle cx="233.2" cy="103.8" r=".42"/>
<circle cx="235.4" cy="90.8" r=".42"/>
<circle cx="235.4" cy="77.9" r=".42"/>
<circle cx="233.2" cy="132" r=".42"/>
</g>
<g font-size="4">
<text x="6.4" y="210.5">19/05/2009</text>
<text x="25.1" y="210.5">12:54:33 AM f=0.85 C:\P2_Board\proto_final_revA.sch (Sheet: 1/1)</text>
</g>
<g font-size="2.4" fill="#808080">
<text x="267.9" y="48.3">X4-1</text>
<text x="267.9" y="52.6">X4-2</text>
<text x="74" y="64.9">IC2</text>
<text x="77.3" y="67">LM334Z</text>
<text x="89.2" y="67.9">330r</text>
<text x="89.6" y="72">R12</text>
<text x="221.3" y="71">FRS1</text>
<text x="221.3" y="69.2">K6</text>
<text x="226.8" y="71">B</text>
<text x="50" y="74.6" transform="rotate(-90 50 74.6)">R13</text>
<text x="54.1" y="74.6" transform="rotate(-90 54.1 74.6)">330r</text>
<text x="239.7" y="75.7">K6</text>
<text x="267.9" y="72.1">X2-1</text>
<text x="267.9" y="76.4">X2-2</text>
<text x="158.3" y="83.3" transform="rotate(-90 158.3 83.3)">R5</text>
<text x="162.4" y="83.3" transform="rotate(-90 162.4 83.3)">1k</text>
<text x="164.8" y="83.3" transform="rotate(-90 164.8 83.3)">R4</text>
<text x="168.9" y="83.3" transform="rotate(-90 168.9 83.3)">1k</text>
<text x="171.3" y="83.3" transform="rotate(-90 171.3 83.3)">R3</text>
<text x="175.4" y="83.3" transform="rotate(-90 175.4 83.3)">1k</text>
<text x="177.8" y="83.3" transform="rotate(-90 177.8 83.3)">R2</text>
<text x="181.9" y="83.3" transform="rotate(-90 181.9 83.3)">1k</text>
<text x="184.3" y="83.3" transform="rotate(-90 184.3 83.3)">R1</text>
<text x="188.4" y="83.3" transform="rotate(-90 188.4 83.3)">1k</text>
<text x="221.3" y="82.2">K1</text>
<text x="267.9" y="80.8">X2-3</text>
<text x="221.3" y="84">FRS1</text>
<text x="226.8" y="84">B</text>
<text x="239.7" y="88.7">K1</text>
<text x="267.9" y="85.1">X3-1</text>
<text x="267.9" y="89.4">X3-2</text>
<text x="162.6" y="94.7" transform="rotate(-90 162.6 94.7)">LED6</text>
<text x="169.1" y="94.7" transform="rotate(-90 169.1 94.7)">LED7</text>
<text x="175.6" y="94.7" transform="rotate(-90 175.6 94.7)">LED8</text>
<text x="182.1" y="94.7" transform="rotate(-90 182.1 94.7)">LED9</text>
<text x="188.6" y="94.7" transform="rotate(-90 188.6 94.7)">LED10</text>
<text x="45.6" y="100.6" transform="rotate(-90 45.6 100.6)">R14</text>
<text x="49.7" y="100.6" transform="rotate(-90 49.7 100.6)">10k</text>
<text x="140.1" y="96.7">IC1</text>
<text x="223.5" y="99.2">FRS1B</text>
<text x="223.5" y="97.3">K8</text>
<text x="237.5" y="101.7">K8</text>
<text x="14.9" y="109.7">R15</text>
<text x="223.5" y="112.2">FRS1B</text>
<text x="223.5" y="110.3">K9</text>
<text x="237.5" y="114.7">K9</text>
<text x="223.5" y="125.5">K10</text>
<text x="223.5" y="127.3">FRS1B</text>
<text x="237.5" y="129.8">K10</text>
<text x="109.7" y="137.4">S4</text>
<text x="80.3" y="139.6" transform="rotate(-90 80.3 139.6)">R8</text>
<text x="84.4" y="139.6" transform="rotate(-90 84.4 139.6)">330r</text>
<text x="93.3" y="139.6" transform="rotate(-90 93.3 139.6)">R7</text>
<text x="96.7" y="141.7">S5</text>
<text x="97.4" y="139.6" transform="rotate(-90 97.4 139.6)">330r</text>
<text x="104.1" y="139.6" transform="rotate(-90 104.1 139.6)">R6</text>
<text x="108.2" y="139.6" transform="rotate(-90 108.2 139.6)">330r</text>
<text x="83.7" y="146.1">S6</text>
<text x="67.8" y="150.2">4.7k</text>
<text x="68.1" y="154.3">R11</text>
<text x="67.8" y="158.9">4.7k</text>
<text x="67.8" y="167.5">4.7k</text>
<text x="67.9" y="162.9">R10</text>
<text x="69.1" y="171.6">R9</text>
</g>
<g font-size="2" fill="#808080">
<text x="12.9" y="52" transform="rotate(-90 12.9 52)">VSS</text>
<text x="15.1" y="52" transform="rotate(-90 15.1 52)">VCC</text>
<text x="17.3" y="52" transform="rotate(-90 17.3 52)">VO</text>
<text x="19.4" y="52" transform="rotate(-90 19.4 52)">RS</text>
<text x="21.6" y="52" transform="rotate(-90 21.6 52)">R/W</text>
<text x="23.8" y="52" transform="rotate(-90 23.8 52)">E</text>
<text x="25.9" y="52" transform="rotate(-90 25.9 52)">DB0</text>
<text x="28.1" y="52" transform="rotate(-90 28.1 52)">DB1</text>
<text x="30.2" y="52" transform="rotate(-90 30.2 52)">DB2</text>
<text x="32.4" y="52" transform="rotate(-90 32.4 52)">DB3</text>
<text x="34.6" y="52" transform="rotate(-90 34.6 52)">DB4</text>
<text x="36.7" y="52" transform="rotate(-90 36.7 52)">DB5</text>
<text x="38.9" y="52" transform="rotate(-90 38.9 52)">DB6</text>
<text x="41.1" y="52" transform="rotate(-90 41.1 52)">DB7</text>
<text x="43.2" y="52" transform="rotate(-90 43.2 52)">LEDA</text>
<text x="45.4" y="52" transform="rotate(-90 45.4 52)">LEDK</text>
<text x="12" y="57" transform="rotate(-90 12 57)">1</text>
<text x="14.1" y="57" transform="rotate(-90 14.1 57)">2</text>
<text x="16.3" y="57" transform="rotate(-90 16.3 57)">3</text>
<text x="18.5" y="57" transform="rotate(-90 18.5 57)">4</text>
<text x="20.6" y="57" transform="rotate(-90 20.6 57)">5</text>
<text x="22.8" y="57" transform="rotate(-90 22.8 57)">6</text>
<text x="25" y="57" transform="rotate(-90 25 57)">7</text>
<text x="27.1" y="57" transform="rotate(-90 27.1 57)">8</text>
<text x="29.3" y="57" transform="rotate(-90 29.3 57)">9</text>
<text x="31.5" y="58" transform="rotate(-90 31.5 58)">10</text>
<text x="33.6" y="57.9" transform="rotate(-90 33.6 57.9)">11</text>
<text x="35.8" y="58" transform="rotate(-90 35.8 58)">12</text>
<text x="38" y="58" transform="rotate(-90 38 58)">13</text>
<text x="40.1" y="58" transform="rotate(-90 40.1 58)">14</text>
<text x="42.3" y="58" transform="rotate(-90 42.3 58)">15</text>
<text x="44.5" y="58" transform="rotate(-90 44.5 58)">16</text>
<text x="72.6" y="65" transform="rotate(-90 72.6 65)">1</text>
<text x="77.6" y="68.9">2</text>
<text x="219.9" y="71" transform="rotate(-90 219.9 71)">1</text>
<text x="233.9" y="71">S</text>
<text x="240" y="71">O</text>
<text x="72.6" y="74.4" transform="rotate(-90 72.6 74.4)">3</text>
<text x="219.9" y="77" transform="rotate(-90 219.9 77)">2</text>
<text x="235.1" y="77.8" transform="rotate(-90 235.1 77.8)">@</text>
<text x="237.2" y="77.2" transform="rotate(-90 237.2 77.2)">P</text>
<text x="235.1" y="79" transform="rotate(-90 235.1 79)">P</text>
<text x="219.9" y="90" transform="rotate(-90 219.9 90)">2</text>
<text x="219.9" y="84" transform="rotate(-90 219.9 84)">1</text>
<text x="233.9" y="84">S</text>
<text x="240" y="84">O</text>
<text x="235.1" y="92" transform="rotate(-90 235.1 92)">P</text>
<text x="235.1" y="90.8" transform="rotate(-90 235.1 90.8)">@</text>
<text x="237.2" y="90.2" transform="rotate(-90 237.2 90.2)">P</text>
<text x="137.1" y="99.2">1</text>
<text x="137.1" y="101.4">2</text>
<text x="142.1" y="100.2">I1</text>
<text x="148.6" y="100.1">O1</text>
<text x="155.1" y="99.2">18</text>
<text x="155.1" y="101.4">17</text>
<text x="222.1" y="99.2" transform="rotate(-90 222.1 99.2)">1</text>
<text x="231.7" y="97">S</text>
<text x="237.8" y="97">O</text>
<text x="137.1" y="103.5">3</text>
<text x="137.1" y="105.7">4</text>
<text x="137.1" y="107.9">5</text>
<text x="142.1" y="102.3">I2</text>
<text x="142.1" y="104.5">I3</text>
<text x="142.1" y="106.7">I4</text>
<text x="148.6" y="102.3">O2</text>
<text x="148.6" y="104.5">O3</text>
<text x="148.6" y="106.6">O4</text>
<text x="155.1" y="103.5">16</text>
<text x="155.1" y="105.7">15</text>
<text x="155.1" y="107.9">14</text>
<text x="222.1" y="105.2" transform="rotate(-90 222.1 105.2)">2</text>
<text x="232.9" y="105" transform="rotate(-90 232.9 105)">P</text>
<text x="232.9" y="103.8" transform="rotate(-90 232.9 103.8)">@</text>
<text x="235.1" y="103.2" transform="rotate(-90 235.1 103.2)">P</text>
<text x="137.1" y="110">6</text>
<text x="137.1" y="112.2">7</text>
<text x="142.1" y="108.8">I5</text>
<text x="142.1" y="111">I6</text>
<text x="142.1" y="113.1">I7</text>
<text x="148.6" y="108.8">O5</text>
<text x="148.6" y="111">O6</text>
<text x="148.6" y="113.1">O7</text>
<text x="155.1" y="110">13</text>
<text x="155.1" y="112.2">12</text>
<text x="222.1" y="112.2" transform="rotate(-90 222.1 112.2)">1</text>
<text x="231.7" y="110">S</text>
<text x="237.8" y="110">O</text>
<text x="137.1" y="114.4">8</text>
<text x="137.1" y="116.5">9</text>
<text x="142.1" y="115.3">I8</text>
<text x="142.1" y="117.5">GND CD+</text>
<text x="148.6" y="115.3">O8</text>
<text x="155.1" y="114.4">11</text>
<text x="155.1" y="116.5">10</text>
<text x="222.1" y="118.1" transform="rotate(-90 222.1 118.1)">2</text>
<text x="232.9" y="118" transform="rotate(-90 232.9 118)">P</text>
<text x="232.9" y="116.8" transform="rotate(-90 232.9 116.8)">@</text>
<text x="235.1" y="116.2" transform="rotate(-90 235.1 116.2)">P</text>
<text x="231.7" y="125.2">S</text>
<text x="237.8" y="125.2">O</text>
<text x="222.1" y="127.4" transform="rotate(-90 222.1 127.4)">1</text>
<text x="232.9" y="132" transform="rotate(-90 232.9 132)">@</text>
<text x="235.1" y="131.3" transform="rotate(-90 235.1 131.3)">P</text>
<text x="222.1" y="133.3" transform="rotate(-90 222.1 133.3)">2</text>
<text x="232.9" y="133.2" transform="rotate(-90 232.9 133.2)">P</text>
<text x="106.2" y="142.5">P$1</text>
<text x="114.4" y="142.5">P$3</text>
<text x="93.2" y="146.8">P$1</text>
<text x="93.2" y="149">P$2</text>
<text x="101.4" y="146.8">P$3</text>
<text x="101.4" y="149">P$</text>
<text x="103.6" y="149">4</text>
<text x="106.2" y="144.7">P$2</text>
<text x="114.4" y="144.7">P$</text>
<text x="116.6" y="144.7">4</text>
<text x="80.2" y="151.2">P$1</text>
<text x="80.2" y="153.3">P$2</text>
<text x="88.4" y="151.2">P$3</text>
<text x="88.4" y="153.3">P$</text>
<text x="90.6" y="153.3">4</text>
</g>
<g font-size="1.7" fill="#800000">
<text x="20.7" y="44.3">LCD 2x16 (LED backlight)</text>
<text x="70.3" y="67">V+</text>
<text x="74.9" y="71.1">R</text>
<text x="70.3" y="72.4">V-</text>
</g>
<text font-size="1.7" fill="#808080" x="49.1" y="54" transform="rotate(-90 49.1 54)">LCD1</text>
<g font-size="1.4" fill="#808080">
<text x="213" y="48.9" transform="rotate(-90 213 48.9)">J1-17</text>
<text x="18.2" y="66.5" transform="rotate(-90 18.2 66.5)">J1-5</text>
<text x="22.6" y="66.5" transform="rotate(-90 22.6 66.5)">J1-6</text>
<text x="33.4" y="66.5" transform="rotate(-90 33.4 66.5)">J1-1</text>
<text x="35.6" y="66.5" transform="rotate(-90 35.6 66.5)">J1-2</text>
<text x="37.7" y="66.5" transform="rotate(-90 37.7 66.5)">J1-3</text>
<text x="39.9" y="66.5" transform="rotate(-90 39.9 66.5)">J1-4</text>
<text x="102.5" y="70.6">J1-7</text>
<text x="13.9" y="88.1" transform="rotate(-90 13.9 88.1)">J1-18</text>
<text x="11.7" y="96.8" transform="rotate(-90 11.7 96.8)">J1-19</text>
<text x="112.4" y="99">J1-11</text>
<text x="112.4" y="101.1">J1-12</text>
<text x="46.4" y="107.6" transform="rotate(-90 46.4 107.6)">J1-16</text>
<text x="112.4" y="103.3">J1-13</text>
<text x="112.4" y="105.5">J1-14</text>
<text x="112.4" y="107.6">J1-15</text>
<text x="99.5" y="116.3">J1-20</text>
<text x="83" y="126.2" transform="rotate(-90 83 126.2)">J1-8</text>
<text x="96" y="126.2" transform="rotate(-90 96 126.2)">J1-9</text>
<text x="106.8" y="126.9" transform="rotate(-90 106.8 126.9)">J1-10</text>
</g>
</svg>
